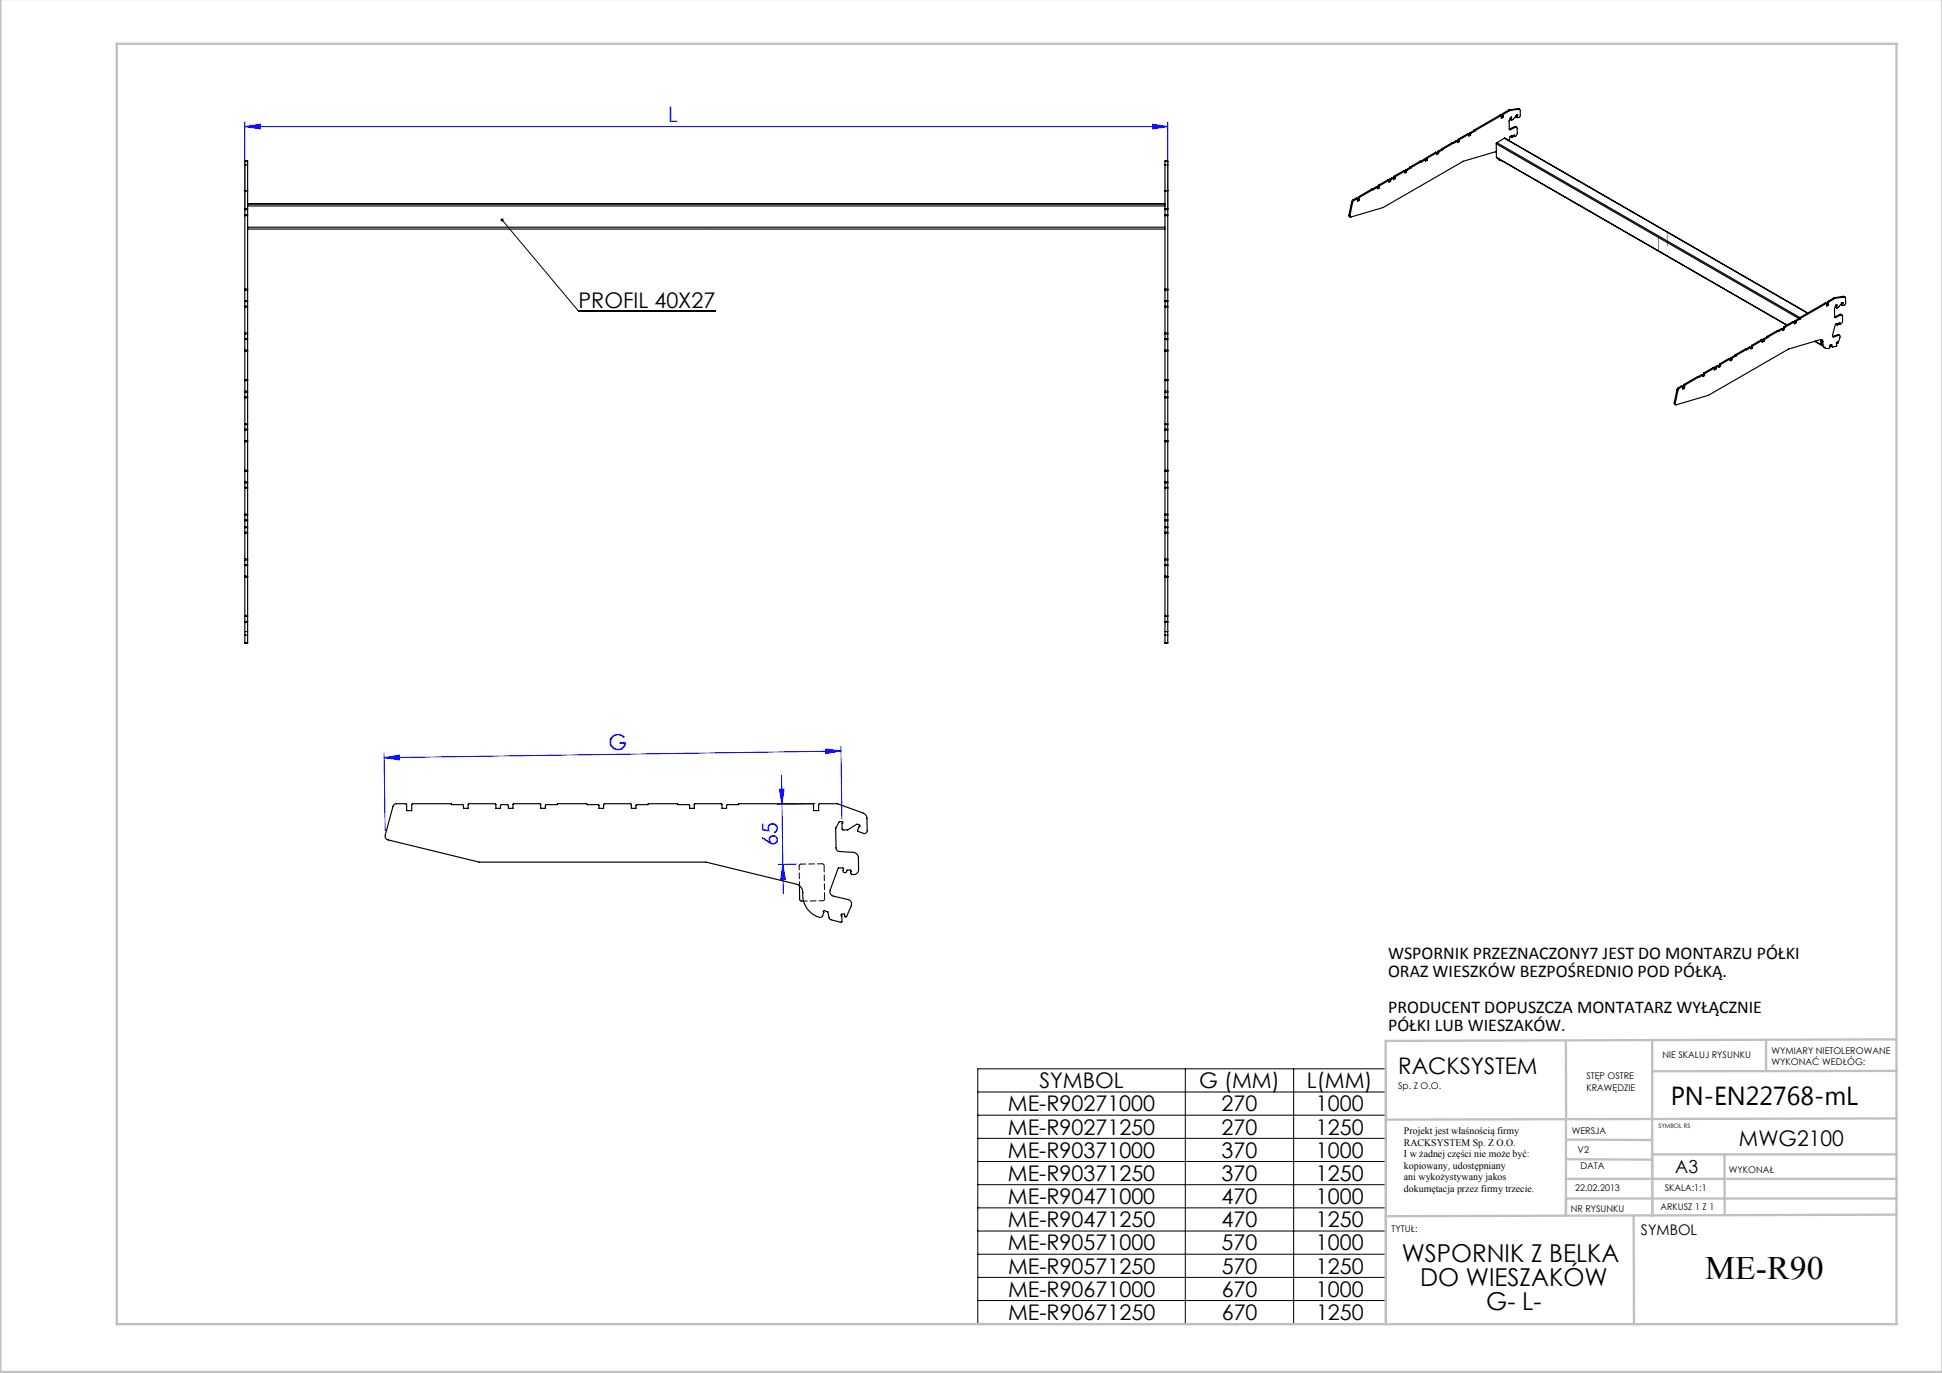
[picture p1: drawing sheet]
<svg xmlns="http://www.w3.org/2000/svg" width="420mm" height="297mm" viewBox="0 0 420 297" stroke-linecap="round" stroke-linejoin="round" font-family="sans-serif">
<g fill="none" stroke="#00f" stroke-width=".22">
<path d="M53 27.4l3.3-.5v1zM53 26.4v19.2M53 27.4h199.6M249.3 26.9l3.3 .5-3.3 .5zM252.6 26.4v19.2M83.1 162.9l.2 16.8M83.1 163.9l3.3-.6v1.1zM168.6 170.7h1l-.5 3.3zM169 167.6l.4 25.7M176.2 173.9l-8.1 .1M178.6 162l3.3 .5-3.3 .5zM181.9 161.5l.2 15.6"/>
<path d="M181.9 162.5l-98.8 1.4M169.3 187l.6 3.3h-1.1zM172.2 186.9l-3.9 .1"/>
</g>
<g fill="none" stroke="#000" stroke-width=".22">
<path d="M108.6 47.6l16.5 19.7h29.6M211.5 231.2h88.2v55.1h-88.2zM211.5 236.2h88.2M256.3 231.2v55.1M279.8 231.2v55.1M211.5 241.2h88.2M211.5 246.2h88.2M211.5 251.3h88.2M211.5 256.3h88.2M211.5 261.3h88.2M211.5 266.3h88.2M211.5 271.3h88.2"/>
<path d="M211.5 276.3h88.2M211.5 281.3h88.2"/>
</g>
<g fill="none" stroke="#c0c0c0" stroke-width=".5">
<path d="M.1 -.1v296.9h419.9M25.2 9.5h385v276.9h-385zM338.7 225.2v16.9M357.3 225v37.9v-13.2M382 225.4v6.3M410.1 224.8l-110.4 .4v61.2M410.1 231.7h-52.8M338.7 259.3h71.5M338.7 255h71.5M338.7 250.8l18.6 .1M338.7 246.5l18.6 .1M338.7 242.1v20.9"/>
<path d="M357.3 249.7h52.9M373 249.7v13.2M410.1 241.9l-110.4 .3M353.3 262.9l.1 23.5M410.2 262.7l-110.5 .4"/>
</g>
<path d="M152.8 44.1v-.1M152.8 49.4v.1M358.7 54.3v-2.9M360.6 50.2v2.9" fill="none" stroke="#808080" stroke-width=".22" stroke-dasharray="15.2 1.3 1.3 1.3"/>
<g fill="#00f">
<path d="M53 27.4l3.3-.5v1zM249.3 26.9l3.3 .5-3.3 .5z"/>
<path d="M83.1 163.9l3.3-.6v1.1zM178.6 162l3.3 .5-3.3 .5z"/>
<path d="M168.6 170.7h1l-.5 3.3zM169.3 187l.6 3.3h-1.1z"/>
</g>
<path d="M108.4 47.3a.34 .34 0 0 1 .5 .2 .34 .34 0 0 1-.4 .4 .34 .34 0 0 1-.2-.5l.3 .2z" fill="#000"/>
<g fill="none" stroke="#000" stroke-width=".25">
<path d="M53 34.9v.8M53 34.9h.6M53 35.7v5.5M53 35.7h.6M53.6 34.9v.8M53.6 35.7v5.5M252 34.9v.8M252 35.7h.6M252 34.9h.6M252 35.7v5.5M252.6 34.9v.8M252.6 35.7v5.5"/>
<path d="M300.1 38.9l.3 .1M300.1 38.9l-2 1.2M300.1 38.9l.2 .1M300.3 39l.1 .4 .4-.2M300.3 39l-1.9 1.2M300.5 39.1l.3 .1M300.5 39.1l-.1 .1M300.5 38.8l.3 .2M300.5 38.8v.3M300.6 38.7l-.1 .1M300.6 38.7l.2 .1M300.8 39v.2"/>
<path d="M300.8 38.8v.2M301.1 38.4l.2 .2M301.1 38.4l-.5 .3M301.3 38.6h.1M301.3 38.6l-.5 .2M301.4 38.6v.3l.3-.2M301.5 38.5l-.1 .1M301.5 38.5l.2 .2M301.5 38.2l.2 .1M301.5 38.2v.3M301.6 38.1l-.1 .1M301.6 38.1l.2 .1"/>
<path d="M301.7 38.3v.4M301.8 38.2l-.1 .1M303.6 36.9l.2 .2M303.6 36.9l-2 1.2M303.6 36.9h.1M304 37.1l.2 .1M304 37.1l-.2 .1M304 36.9l.2 .1M304 36.9v.2M304 36.7v.2M304 36.7l.3 .2M304.2 37.2l-.4 .2v-.3l-2 1.1"/>
<path d="M304.2 37v.2M304.3 36.9l-.1 .1M304.9 36.3l.2 .1M304.9 36.3l-.9 .4M304.9 36.2v.1M304.9 36.2l.2 .1M304.9 36.1v.1M304.9 36.1l.2 .2M305.1 36.4l-.8 .5M305.1 36.3v.1M305.1 36.3h.1M307.1 34.9l.3 .1"/>
<path d="M307.1 34.9l-2.2 1.2M307.1 34.9h.1M307.4 35l-2.3 1.3M307.4 35h.1M308 34.4l.3 .2M308 34.4l-.8 .5M308.1 34.4h-.1M308.3 34.6l-.9 .4M308.3 34.6v.3l.3-.2M308.4 34.5l.2 .2M308.4 34.5l-.1 .1M308.4 34.2l.2 .1"/>
<path d="M308.4 34.2v.3M308.5 34.1l-.1 .1M308.5 34.1l.2 .1M308.6 34.3v.4M308.7 34.2l-.1 .1M310.5 32.9l.2 .2M310.5 32.9l-2 1.2M310.5 32.9h.1M310.9 33.1l.2 .1M310.9 33.1l-.1 .1M310.9 32.9l.2 .1M310.9 32.9v.2"/>
<path d="M311 32.7l-.1 .2M311 32.7l.2 .2M311.1 33.2l-.3 .2-.1-.3-2 1.1M311.1 33v.2M311.2 32.9l-.1 .1M311.8 32.3l-.8 .4M311.8 32.3l.2 .1M311.8 32.2v.1M311.8 32.2l.2 .1M311.9 32.1l-.1 .1M311.9 32.1l.2 .2M312 32.4l-.8 .5"/>
<path d="M312 32.3v.1M312.1 32.3h-.1M314.1 30.9l.2 .1M314.1 30.9l-2.2 1.2M314.1 30.9h.1M314.3 31l-2.2 1.3M314.3 31h.1M314.9 30.4l.3 .2M314.9 30.4l-.8 .5M315 30.4h-.1M315.2 30.6l-.9 .4M315.2 30.6v.3l.4-.2"/>
<path d="M315.4 30.5l-.2 .1M315.4 30.5l.2 .2M315.4 30.2l.2 .1M315.4 30.2v.3M315.4 30.1v.1M315.4 30.1l.2 .1M315.6 30.3v.4M315.6 30.2v.1M317.4 28.9l.3 .2M317.4 28.9l-2 1.2M317.5 28.9h-.1M317.6 29.1l.1 .3 .3-.2"/>
<path d="M317.6 29.1l-2 1.1M317.8 29.1l.2 .1M317.8 29.1l-.1 .1M317.8 28.9l.2 .1M317.8 28.9v.2M317.9 28.7l-.1 .2M317.9 28.7l.2 .2M318 29v.2M318.1 28.9l-.1 .1M318.7 28.3l-.8 .4M318.7 28.3l.2 .1M318.8 28.2l-.1 .1"/>
<path d="M318.8 28.2l.2 .1M318.8 28.1v.1M318.8 28.1l.2 .2M318.9 28.4l-.8 .5M319 28.3l-.1 .1M319 28.3h.1M323.6 32.8v.1M323.6 31.1v2.9M323.6 31.1l65.7 37.9M323.6 32.8l-7.1 2.1-17.4 10-7 2.1-.2-.3M323.6 34l62.8 36.3M323.6 34l62.9 36.3"/>
<path d="M323.7 30.9l-.1 .2M323.7 30.9l65.6 37.8M323.9 34.2l.5 .5M324.1 34.3l.3 .4 .4 .1M324.4 24.9l.3 .1M324.4 24.9l-5.6 3.2M324.4 24.9l.2 .1M324.6 25l.1 .1M324.6 25l-5.6 3.3M324.7 25.1v.5l.4-.2M324.9 25.2l-.2 .1M324.9 24.7l.2 .1"/>
<path d="M324.9 25.2l.2 .2M324.9 24.7v.5M324.9 24.6v.1M324.9 24.6l.3 .1M325.1 24.8v.6M325.2 24.7l-.1 .1M325.4 29.9l65.6 37.8M325.4 29.9l-1.7 1M325.4 29.9l65.5 37.8M326.3 23.8l-1.4 .8M326.3 23.8l.2 .1M326.3 23.8h.1"/>
<path d="M326.5 27.9l.2 .2M326.5 27.9h-.1M326.5 23.9l-1.3 .8M326.5 23.9h.1M326.7 25.4v.4M326.7 25.4l.2-.1v.2M326.7 25.4l-.3 .8v1.7l.3 .2M326.7 25.8v.1M326.7 25.8l.2 .2M326.7 25.4l.2 .1M326.7 29.5l.3 .2M326.8 29.4l.2 .2"/>
<path d="M326.9 29.4h.1M326.9 29.4l-.3 .2-.2 .8M327 29.4v.2M327.3 29.3l.3 .2M327.4 29.3l.1 .1M327.5 29.2l.1 .1M327.5 29.4l.1 .1M327.6 27.4l.4 .1M327.6 27.4l.2 .1M327.6 27.4l-1.1 .5M327.6 29.3l-.3 .1-.2 .3-.1-.1M327.6 29.3l-.1 .1"/>
<path d="M327.6 29.5h.1M327.8 27.5l.3 .2v1.1l-.1 .5-.4 .2M327.8 27.5l-1.1 .6M327.9 25.3l.2 .2M327.9 25.3l.2 .1M327.9 25v.3M328 24.9l.2 .1M328 24.9l.2-.1v.2M328 24.9l-.7 .9-.4 .2v-.5M328.2 25l-.1 .4M328.3 23.5l.4 .1M328.3 23.5l.2 .1"/>
<path d="M328.3 23.5l-2 .3M328.5 23.6l.3 .2v1.3l-.2 .3h-.5M328.5 23.6l-2 .3M53 41.2v.1M53 45.1v.2M53 46.4v.2M53 41.2h.6M53 41.3h.6M53 45.1h.6M53 41.3v3.8M53 45.3v1.1M53 46.6v15.9"/>
<path d="M53 45.3h.6M53 46.4h.6M53 46.6h.6M53.6 41.2v.1M53.6 45.1v.2M53.6 46.4v.2M53.6 44.6h198.4M53.6 44.1h198.4M53.6 49.2h198.4M53.6 49.5h198.4M53.6 44h198.4M53.6 41.3v3.8"/>
<path d="M53.6 45.3v1.1M53.6 46.6v15.9M252 41.2v.1M252 45.1v.2M252 46.4v.2M252 41.2h.6M252 41.3h.6M252 45.1h.6M252 45.3h.6M252 46.4h.6M252 46.6h.6M252 41.3v3.8"/>
<path d="M252 45.3v1.1M252 46.6v15.9M252.6 41.2v.1M252.6 45.1v.2M252.6 46.4v.2M252.6 41.3v3.8M252.6 45.3v1.1M252.6 46.6v15.9M291.7 46.6l.1 .2 .2 .1M291.7 46.6l.2 .1M292.3 43.7l.2 .1M292.3 43.7l-.6 2.9"/>
<path d="M292.5 43.8l-.6 2.9M292.6 43.3l-.3 .4M292.6 43.3l.2 .1M292.8 43.4l-.3 .4M293.3 42.9l.3 .1M293.3 42.9l-.7 .4M293.3 42.9h.1M293.5 43l.1 .6 .4-.3M293.5 43l-.7 .4M293.8 42.7l.2 .1M293.8 43.2l.2 .1M293.8 42.7v.5"/>
<path d="M293.8 43.2l-.2 .1M293.8 42.6v.1M293.8 42.6l.2 .1M294 42.8v.5M294 42.7v.1M296.8 40.9l.2 .1M296.8 40.9l-3 1.7M296.8 40.9h.1M297 41l-3 1.7M297 41h.1M297.6 40.4l.3 .1M297.6 40.4l.3 .2"/>
<path d="M297.6 40.4l-.8 .5M297.9 40.6h.1M297.9 40.6l-.9 .4M297.9 40.6v.2l.4-.2M298.1 40.5l-.2 .1M298.1 40.5l.2 .1M298.1 40.2l.2 .1M298.1 40.2v.3M298.1 40.1v.1M298.1 40.1l.3 .1M298.3 40.3v.3M298.4 40.2l-.1 .1"/>
<path d="M53 66.2v.2M53 62.5v.1M53 72v.2M53 75.8v.1M53 62.6v.1M53 75.7v.1M53 65v.2M53 73.2v.2M53 62.7v2.3M53 65.2v1M53 66.4v5.6M53 72.2v1"/>
<path d="M53 73.4v2.3M53 75.9v6.2M53 62.5h.6M53 66.2h.6M53 66.4h.6M53 72h.6M53 62.6h.6M53 72.2h.6M53 75.8h.6M53 75.9h.6M53 62.7h.6M53 75.7h.6"/>
<path d="M53 65h.6M53 65.2h.6M53 73.2h.6M53 73.4h.6M53.6 66.2v.2M53.6 62.5v.1M53.6 72v.2M53.6 75.8v.1M53.6 62.6v.1M53.6 75.7v.1M53.6 65v.2M53.6 73.2v.2"/>
<path d="M53.6 62.7v2.3M53.6 65.2v1M53.6 66.4v5.6M53.6 72.2v1M53.6 73.4v2.3M53.6 75.9v6.2M252 66.2v.2M252 62.5v.1M252 72v.2M252 75.8v.1M252 62.6v.1M252 75.7v.1"/>
<path d="M252 65v.2M252 73.2v.2M252 62.5h.6M252 66.2h.6M252 66.4h.6M252 72h.6M252 62.6h.6M252 72.2h.6M252 75.8h.6M252 75.9h.6M252 62.7h.6M252 75.7h.6"/>
<path d="M252 65h.6M252 65.2h.6M252 73.2h.6M252 73.4h.6M252 62.7v2.3M252 65.2v1M252 66.4v5.6M252 72.2v1M252 73.4v2.3M252 75.9v6.2M252.6 66.2v.2M252.6 62.5v.1"/>
<path d="M252.6 72v.2M252.6 75.8v.1M252.6 62.6v.1M252.6 75.7v.1M252.6 65v.2M252.6 73.2v.2M252.6 62.7v2.3M252.6 65.2v1M252.6 66.4v5.6M252.6 72.2v1M252.6 73.4v2.3M252.6 75.9v6.2"/>
<path d="M370.5 79.5l.2 .2M370.5 79.5l-2 1.2M370.5 79.5h.1M370.9 79.7l-.1 .1M370.9 79.7l.2 .1M370.9 79.5l.2 .1M370.9 79.5v.2M371 79.3l-.1 .2M371 79.3l.2 .2M371.1 79.8l-.3 .2-.1-.3-2 1.1M371.1 79.6v.2M371.2 79.5l-.1 .1"/>
<path d="M371.4 79.1l.3 .1M371.4 79.1l.2 .1M371.4 79.1l-.4 .2M371.6 79.2h.1M371.6 79.2l-.4 .3M371.7 79.2v.3l.4-.2M371.9 79.1l-.2 .1M371.9 79.1l.2 .2M371.9 78.8l.2 .1M371.9 78.8v.3M371.9 78.7v.1M371.9 78.7l.2 .1"/>
<path d="M372.1 78.9v.4M372.1 78.8v.1M373.9 77.6l.2 .1M373.9 77.6l-2 1.1M374 77.6h.1M374 77.6l.2 .1M374.1 77.7l.1 .3 .3-.2M374.1 77.7l-2 1.1M374.3 77.5l.2 .1M374.3 77.7l-.1 .1M374.3 77.7l.2 .1M374.3 77.5v.2"/>
<path d="M374.4 77.4l-.1 .1M374.4 77.4l.2 .1M374.5 77.6v.2M374.6 77.5l-.1 .1M375.2 76.9l.2 .1M375.2 76.9l-.8 .5M375.3 76.8l-.1 .1M375.3 76.8l.2 .1M375.3 76.8h.1M375.4 77l-.8 .5M375.5 76.9l-.1 .1M375.5 76.9h.1"/>
<path d="M377.5 75.5l.3 .2M377.5 75.5l-2.2 1.3M377.5 75.5h.1M377.5 75.5l.2 .1M377.7 75.6l-2.2 1.3M377.7 75.6h.1M377.7 75.6l.1 .1M378.4 75.1l.2 .1M378.4 75.1l-.8 .4M378.6 75.2h.1M378.6 75.2l-.8 .5M378.6 75.2v.3l.4-.2"/>
<path d="M378.8 74.8l.2 .1M378.8 75.1l-.2 .1M378.8 75.1l.2 .2M378.8 74.8v.3M378.9 74.7l-.1 .1M378.9 74.7l.2 .1M379 74.9v.4M379.1 74.8l-.1 .1M380.8 73.6l.3 .1M380.8 73.6l-1.9 1.1M381.1 73.7h.1M381.1 73.7l-2 1.1"/>
<path d="M381.1 73.7v.3l.4-.2M381.3 73.7l-.2 .1M381.3 73.7l.2 .1M381.3 73.5l.2 .1M381.3 73.5v.2M381.3 73.4v.1M381.3 73.4l.2 .1M381.5 73.6v.2M381.5 73.5v.1M382.1 72.9l.3 .1M382.1 72.9l-.8 .5M382.2 72.8l-.1 .1"/>
<path d="M382.2 72.8l.2 .1M382.2 72.8h.1M382.4 73l-.9 .5M382.4 72.9v.1M382.4 72.9h.1M384.4 71.5l.3 .2M384.4 71.5l-2.2 1.3M384.4 71.5h.1M384.4 71.5l.2 .1M384.6 71.6l-2.2 1.3M384.7 71.6h.1M384.7 71.6v.1"/>
<path d="M385.3 71.1l.3 .1M385.3 71.1l-.8 .4M385.3 71.1h.1M385.6 71.2l-.9 .5M385.6 71.2v.3l.3-.2M385.7 70.8l.2 .1M385.7 71.1l.2 .2M385.7 71.1l-.1 .1M385.7 70.8v.3M385.8 70.7l-.1 .1M385.8 70.7l.2 .1M385.9 70.9v.4"/>
<path d="M386 70.8l-.1 .1M387.8 69.6l.2 .1M387.8 69.6l-2 1.1M387.8 69.5v.1M388.1 69.7l-2.1 1.1M388.1 69.7v.3l.3-.2M388.2 69.7l-.1 .1M388.2 69.7l.2 .1M388.2 69.5l.2 .1M388.2 69.5v.2M388.3 69.4l-.1 .1M388.3 69.4l.2 .1"/>
<path d="M388.4 69.6v.2M388.5 69.5l-.1 .1M389.1 68.8l-.8 .6M389.1 68.8l.2 .1M389.1 68.8h.1M389.1 68.8l.3 .1M389.3 69l-.8 .5M389.3 68.9v.1M389.4 68.9h-.1M392.5 73.8l1.3 .8M392.5 73.8l1.3 .7M393.8 73.4v1.1"/>
<path d="M393.9 73.4l.1 .4M394 73.8a1.33 1.33 0 0 0 .7 1.5M394 73.8l.2 .1M394.1 74.5h-.3M394.2 73.9a1.03 1.03 0 0 0 .3 1.2 1.03 1.03 0 0 0 1.2 .2l.1-.6M394.2 73.9l-.1-.4-.3-.1-7 2.1-17.3 10-7 2.1-.2-.3M394.8 65.5l.2 .1M394.8 65.5l-5.7 3.3M395 65.6l.1 .6 .3-.2M395 65.6l-5.6 3.3M395.2 65.9l.2 .1M395.2 65.3l.2 .2"/>
<path d="M395.2 65.3v.6M395.2 65.9l-.1 .1M395.3 65.2l-.1 .1M395.3 65.2l.2 .1M395.4 65.5v.5M395.5 65.3l-.1 .2M395.8 74.7h.1M395.8 74.7l.1-.1 .3-.1v.5M396 74.5v.3M396 74.8l.3 .3M396 74.8l.2 .2M396.4 72.8l.2 .1"/>
<path d="M396.4 72.8h-.1M396.7 64.4l.2 .1M396.7 64.4l-1.4 .8M396.7 66.8l.1 1.8 .2 .1M396.7 66.8h.1M396.8 68.5l.2 .2M396.8 68.5v.1M396.9 64.5l-1.4 .8M397 66.1v.3M397 66l.3-.1-.1 .2M397 66l-.2 .8M397 66.4l.3 .2"/>
<path d="M397 66.4l.2 .2M397.1 66l.1 .1M397.1 70.1l.2 .2M397.1 70.1l.2 .1M397.1 74.2l.1 .1M397.2 74.1v.2M397.2 74.1l.2-.1v.1M397.2 74.3v.5l-.8 .3-.2-.1M397.2 66.1v.5M397.3 70h.1M397.3 74.1l.1 .1M397.3 74.1h.1"/>
<path d="M397.3 70l-.4 .2-.6 2.4 .1 .3h.2M397.3 70v.2M397.4 74.1l.1 .1M397.5 72.4l.4 .1M397.5 72.4l.2 .1M397.5 72.4l-1.1 .4M397.5 74.2h.1M397.6 66.4h.1M397.6 66.4l-.4 .2M397.7 69.9l.2 .2M397.7 72.5a.26 .26 0 0 1 .3 .2 .26 .26 0 0 1-.1 .3l-.4 1.2M397.7 72.5l-1.1 .4"/>
<path d="M397.7 69.9l.2 .1M397.8 69.8l.1 .1M397.9 70l.1 .1M397.9 68l.5 .1M397.9 68l.2 .1M397.9 68l-1.1 .5M397.9 69.9l-.3 .1-.1 .3-.2-.1M397.9 69.9v.1M398.1 68.1l.4 .2v1.2l-.2 .4-.3 .2M398.1 68.1l-1.1 .6M398.2 65.9l.2 .2M398.2 65.9l.2 .1"/>
<path d="M398.3 65.6l-.1 .3M398.3 65.5l.2 .1M398.3 65.5h.3l-.1 .1M398.3 65.5l-.6 .9M398.5 65.6l-.1 .4M398.6 64.1l-1.9 .3M398.6 64.1l.4 .2M398.6 64.1l.3 .1M398.9 64.2l.2 .2v1.3l-.2 .3h-.5M398.9 64.2l-2 .3M53 82.1v.1M53 91.6v.2"/>
<path d="M53 85.8v.2M53 95.4v.1M53 82.2v.1M53 95.3v.1M53 84.6v.2M53 92.8v.2M53 82.3v2.3M53 84.8v1M53 86v5.6M53 91.8v1M53 93v2.3M53 95.5v6.2"/>
<path d="M53 82.1h.6M53 86h.6M53 91.6h.6M53 82.2h.6M53 91.8h.6M53 85.8h.6M53 95.4h.6M53 95.5h.6M53 82.3h.6M53 95.3h.6M53 84.6h.6M53 84.8h.6"/>
<path d="M53 92.8h.6M53 93h.6M53.6 82.1v.1M53.6 91.6v.2M53.6 85.8v.2M53.6 95.4v.1M53.6 82.2v.1M53.6 95.3v.1M53.6 84.6v.2M53.6 92.8v.2M53.6 82.3v2.3M53.6 84.8v1"/>
<path d="M53.6 86v5.6M53.6 91.8v1M53.6 93v2.3M53.6 95.5v6.2M252 82.1v.1M252 91.6v.2M252 85.8v.2M252 95.4v.1M252 82.2v.1M252 95.3v.1M252 84.6v.2M252 92.8v.2"/>
<path d="M252 82.1h.6M252 86h.6M252 91.6h.6M252 82.2h.6M252 91.8h.6M252 85.8h.6M252 95.4h.6M252 95.5h.6M252 82.3h.6M252 95.3h.6M252 84.6h.6M252 84.8h.6"/>
<path d="M252 92.8h.6M252 93h.6M252 82.3v2.3M252 84.8v1M252 86v5.6M252 91.8v1M252 93v2.3M252 95.5v6.2M252.6 82.1v.1M252.6 91.6v.2M252.6 85.8v.2M252.6 95.4v.1"/>
<path d="M252.6 82.2v.1M252.6 95.3v.1M252.6 84.6v.2M252.6 92.8v.2M252.6 82.3v2.3M252.6 84.8v1M252.6 86v5.6M252.6 91.8v1M252.6 93v2.3M252.6 95.5v6.2M362.1 87.2v.2l.3 .2M362.1 87.2l.2 .1"/>
<path d="M362.7 84.3l.2 .1M362.7 84.3l-.6 2.9M362.9 84.4l-.6 2.9M363 83.9l-.3 .4M363 83.9l.2 .1M363.2 84l-.3 .4M363.7 83.5l.2 .1M363.7 83.5l-.7 .4M363.7 83.5h.1M364.1 83.8l.2 .1M364.1 83.8l-.2 .1M364.1 83.3l.2 .1"/>
<path d="M364.1 83.3v.5M364.2 83.2l-.1 .1M364.2 83.2l.2 .1M364.3 83.9l-.4 .3v-.6l-.7 .4M364.3 83.4v.5M364.4 83.3l-.1 .1M367.1 81.5l.3 .1M367.1 81.5l-2.9 1.7M367.1 81.5h.1M367.3 81.6h.1M367.3 81.6l-2.9 1.7M367.4 81.6h.1"/>
<path d="M368 81l.3 .2M368 81l-.8 .5M368.1 81h-.1M368.3 81.2l-.9 .4M368.3 81.2v.3l.3-.3M368.4 81.1l.2 .1M368.4 81.1l-.1 .1M368.4 80.8l.2 .1M368.4 80.8v.3M368.5 80.7l-.1 .1M368.5 80.7l.2 .1M368.6 80.9v.3"/>
<path d="M368.7 80.8l-.1 .1M53 101.7v.1M53 105.4v.2M53 115.1v.2M53 111.2v.2M53 101.8v.1M53 104.2v.2M53 112.4v.2M53 113.9v.2M53 101.9v2.3M53 104.4v1M53 105.6v5.6"/>
<path d="M53 111.4v1M53 112.6v1.3M53 114.1v1M53 115.3v5.6M53 101.7h.6M53 101.8h.6M53 105.4h.6M53 105.6h.6M53 111.2h.6M53 115.1h.6M53 115.3h.6M53 111.4h.6"/>
<path d="M53 101.9h.6M53 104.2h.6M53 104.4h.6M53 112.4h.6M53 112.6h.6M53 113.9h.6M53 114.1h.6M53.6 101.7v.1M53.6 105.4v.2M53.6 115.1v.2M53.6 111.2v.2M53.6 101.8v.1"/>
<path d="M53.6 104.2v.2M53.6 112.4v.2M53.6 113.9v.2M53.6 101.9v2.3M53.6 104.4v1M53.6 105.6v5.6M53.6 111.4v1M53.6 112.6v1.3M53.6 114.1v1M53.6 115.3v5.6M252 101.7v.1M252 105.4v.2"/>
<path d="M252 115.1v.2M252 111.2v.2M252 101.8v.1M252 104.2v.2M252 112.4v.2M252 113.9v.2M252 101.7h.6M252 101.8h.6M252 105.4h.6M252 105.6h.6M252 111.2h.6M252 115.1h.6"/>
<path d="M252 115.3h.6M252 111.4h.6M252 101.9h.6M252 104.2h.6M252 104.4h.6M252 112.4h.6M252 112.6h.6M252 113.9h.6M252 114.1h.6M252 101.9v2.3M252 104.4v1M252 105.6v5.6"/>
<path d="M252 111.4v1M252 112.6v1.3M252 114.1v1M252 115.3v5.6M252.6 101.7v.1M252.6 105.4v.2M252.6 115.1v.2M252.6 111.2v.2M252.6 101.8v.1M252.6 104.2v.2M252.6 112.4v.2M252.6 113.9v.2"/>
<path d="M252.6 101.9v2.3M252.6 104.4v1M252.6 105.6v5.6M252.6 111.4v1M252.6 112.6v1.3M252.6 114.1v1M252.6 115.3v5.6M53 120.9v.2M53 124.7v.1M53 133.1v.2M53 134.4v.2M53 136.6v.8"/>
<path d="M53 124.6v.1M53 122.1v.2M53 139.1h.6M53 121.1v1M53 122.3v2.3M53 124.8v8.3M53 133.3v1.1M53 134.6v2M53 137.4v1.7M53 120.9h.6M53 121.1h.6M53 124.7h.6"/>
<path d="M53 124.8h.6M53 133.1h.6M53 133.3h.6M53 134.4h.6M53 134.6h.6M53 136.6h.6M53 137.4h.6M53 124.6h.6M53 122.1h.6M53 122.3h.6M53.6 120.9v.2M53.6 124.7v.1"/>
<path d="M53.6 133.1v.2M53.6 134.4v.2M53.6 136.6v.8M53.6 124.6v.1M53.6 122.1v.2M53.6 121.1v1M53.6 122.3v2.3M53.6 124.8v8.3M53.6 133.3v1.1M53.6 134.6v2M53.6 137.4v1.7M252 120.9v.2"/>
<path d="M252 124.7v.1M252 133.1v.2M252 134.4v.2M252 136.6v.8M252 124.6v.1M252 122.1v.2M252 139.1h.6M252 120.9h.6M252 121.1h.6M252 124.7h.6M252 124.8h.6M252 133.1h.6"/>
<path d="M252 133.3h.6M252 134.4h.6M252 134.6h.6M252 136.6h.6M252 137.4h.6M252 124.6h.6M252 122.1h.6M252 122.3h.6M252 121.1v1M252 122.3v2.3M252 124.8v8.3M252 133.3v1.1"/>
<path d="M252 134.6v2M252 137.4v1.7M252.6 120.9v.2M252.6 124.7v.1M252.6 133.1v.2M252.6 134.4v.2M252.6 136.6v.8M252.6 124.6v.1M252.6 122.1v.2M252.6 121.1v1M252.6 122.3v2.3M252.6 124.8v8.3"/>
<path d="M252.6 133.3v1.1M252.6 134.6v2M252.6 137.4v1.7M85.2 174.1l.4-.2h2.2l.1 1.5h1.1v-1.4l.2-.1h8.3l.2 .2h2.3l.2 .1v.7h1v-.9l.2-.1h5.7l.1 .1v.9h1v-.7l.2-.1h1.4l.1 .8h1v-.9l.2-.1h5.7l.1 .1v.9h1v-.7l.2-.1h2.3l.2-.2h6.2l.2 .2h2.4l.1 .1v.7h1v-.9l.2-.1h5.7l.1 .1v.9h1v-.7l.2-.1h2.3l.2-.2h6.2l.2 .2h2.4l.1 .1v.7h1v-.9l.2-.1h5.7l.1 .1v.9h1v-.7l.2-.1h2.3l.2-.2h15.9l.2 .1v1.4h1.1l.2-1.5h3.9l5.6 2 .5 .3 .3 .6v2.9a.6 .6 0 0 1-.8 .6l-1.2-.5 .3-.9a.2 .2 0 0 0 .2-.2 .2 .2 0 0 0-.1-.2l-.6-.2-1.9 1.2h-1.1l-.2-.1v-1.3a.2 .2 0 0 0 .2-.2 .2 .2 0 0 0-.2-.2h-.6l-.8 1.4 .2 4.6 .5 .5 3.2 .2a1.2 1.2 0 0 1 1 1.1v2.9a.98 .98 0 0 1-1.6 .5l.1-.5-.2-.2h-.7l-.1 .3a.4 .4 0 0 1-.5 .3 .4 .4 0 0 1-.3-.5l.1-.4-.1-.1h-1l-1.8 5.2 .1 .4 .5 .4 3.3 .8a1 1 0 0 1 .7 1.4l-1 2.3-.4-.1v-.5h-.6a.2 .2 0 0 0-.2 .2 .2 .2 0 0 0 .2 .2l-.1 1.4-2.3-.5-.4-.4-.2-1.3-.8-.3a.2 .2 0 0 0-.2 .1 .2 .2 0 0 0 .1 .3l-.3 .8-.4 .2a4.9 4.9 0 0 1-3.9-5.6l-.5-1-.7-.5-19.7-4.8h-49.1l-19.6-4.8a.8 .8 0 0 1-.7-1zM172.9 191.6v3l.3 .3h.6"/>
</g>
<path d="M172.8 187.3l.1 4.3" fill="none" stroke="#000" stroke-width=".22" stroke-dasharray="1.3 .6" stroke-dashoffset=".4"/>
<path d="M173.2 186.9l-.3 .1-.1 .3M177.9 194.9l.3-.2 .1-.3M178.2 187.2l-.1-.2-.3-.1" fill="none" stroke="#000" stroke-width=".22" stroke-dasharray="1.3 .6"/>
<path d="M173.8 194.9h4.1" fill="none" stroke="#000" stroke-width=".22" stroke-dasharray="1.3 .6" stroke-dashoffset=".5"/>
<path d="M177.8 186.9h-4.6" fill="none" stroke="#000" stroke-width=".22" stroke-dasharray="1.3 .6" stroke-dashoffset=".2"/>
<path d="M178.3 194.4l-.1-7.2" fill="none" stroke="#000" stroke-width=".22" stroke-dasharray="1.3 .6" stroke-dashoffset="-.1"/>
<text font-size="7.1" x="368.8" y="276.7">ME-R90</text>
<text font-size="5.6" x="361.3" y="239.1">PN-EN22768-mL</text>
<g font-size="5.3">
<text x="303.2" y="273.1">WSPORNIK Z BELKA</text>
<text x="307.1" y="278.2">DO WIESZAKÓW</text>
<text x="321.4" y="283.3">G- L-</text>
</g>
<text font-size="4.9" x="302.4" y="232.4">RACKSYSTEM</text>
<g font-size="4.7" fill="#00f">
<text x="144.5" y="26.4">L</text>
<text x="131.6" y="162.2" transform="rotate(-1 131.6 162.2)">G</text>
<text x="168.2" y="183.1" transform="rotate(-91 168.2 183.1)">65</text>
</g>
<g font-size="4.7">
<text x="125.1" y="66.6">PROFIL 40X27</text>
<text x="224.8" y="235.4">SYMBOL</text>
<text x="259.4" y="235.4">G (MM)</text>
<text x="282.7" y="235.4">L(MM)</text>
<text x="218" y="240.4">ME-R90271000</text>
<text x="218" y="245.4">ME-R90271250</text>
<text x="264.2" y="240.4">270</text>
<text x="264.2" y="245.4">270</text>
<text x="284.6" y="240.4">1000</text>
<text x="284.6" y="245.4">1250</text>
<text x="218" y="250.4">ME-R90371000</text>
<text x="264.2" y="250.4">370</text>
<text x="284.6" y="250.4">1000</text>
<text x="376.1" y="247.8">MWG2100</text>
<text x="218" y="255.4">ME-R90371250</text>
<text x="264.2" y="255.4">370</text>
<text x="284.6" y="255.4">1250</text>
<text x="218" y="260.5">ME-R90471000</text>
<text x="264.2" y="260.5">470</text>
<text x="284.6" y="260.5">1000</text>
<text x="218" y="265.5">ME-R90471250</text>
<text x="264.2" y="265.5">470</text>
<text x="284.6" y="265.5">1250</text>
<text x="218" y="270.5">ME-R90571000</text>
<text x="218" y="275.5">ME-R90571250</text>
<text x="264.2" y="270.5">570</text>
<text x="264.2" y="275.5">570</text>
<text x="284.6" y="270.5">1000</text>
<text x="284.6" y="275.5">1250</text>
<text x="218" y="280.5">ME-R90671000</text>
<text x="264.2" y="280.5">670</text>
<text x="284.6" y="280.5">1000</text>
<text x="218" y="285.5">ME-R90671250</text>
<text x="264.2" y="285.5">670</text>
<text x="284.6" y="285.5">1250</text>
</g>
<g font-size="3.9">
<text x="300.2" y="207.4">WSPORNIK PRZEZNACZONY7 JEST DO MONTARZU PÓŁKI</text>
<text x="300.2" y="211.3">ORAZ WIESZKÓW BEZPOŚREDNIO POD PÓŁKĄ.</text>
<text x="300.2" y="219">PRODUCENT DOPUSZCZA MONTATARZ WYŁĄCZNIE</text>
<text x="300.2" y="222.9">PÓŁKI LUB WIESZAKÓW.</text>
<text x="362.3" y="253.8">A3</text>
</g>
<text font-size="3.2" x="354.9" y="267.2">SYMBOL</text>
<g font-size="2.2">
<text x="303.6" y="245.3">Projekt jest właśnością firmy</text>
<text x="303.6" y="247.8">RACKSYSTEM Sp. Z O.O.</text>
<text x="303.6" y="250.3">I w żadnej części nie może być:</text>
<text x="303.6" y="252.8">kopiowany, udostępniany</text>
<text x="303.6" y="255.3">ani wykożystywany jakos</text>
<text x="303.6" y="257.8">dokumętacja przez firmy trzecie.</text>
</g>
<g font-size="2">
<text x="383.1" y="227.9">WYMIARY NIETOLEROWANE</text>
<text x="343.1" y="233.4">STĘP OSTRE</text>
<text x="359.5" y="228.9">NIE SKALUJ RYSUNKU</text>
<text x="383.1" y="230.4">WYKONAĆ WEDŁÓG:</text>
<text x="302.4" y="235.5">Sp. Z O.O.</text>
<text x="343.1" y="235.9">KRAWĘDZIE</text>
<text x="339.9" y="245.4">WERSJA</text>
<text x="341.2" y="249.4">V2</text>
<text x="340.7" y="257.7">22.02.2013</text>
<text x="341.8" y="252.9">DATA</text>
<text x="360.1" y="257.7">SKALA:1:1</text>
<text x="373.9" y="253.8">WYKONAŁ</text>
<text x="339.7" y="262.3">NR RYSUNKU</text>
<text x="359.1" y="261.8">ARKUSZ 1 Z 1</text>
<text x="301" y="266.4">TYTUŁ:</text>
</g>
<text font-size="1.3" x="358.7" y="244">SYMBOL RS</text>
</svg>
